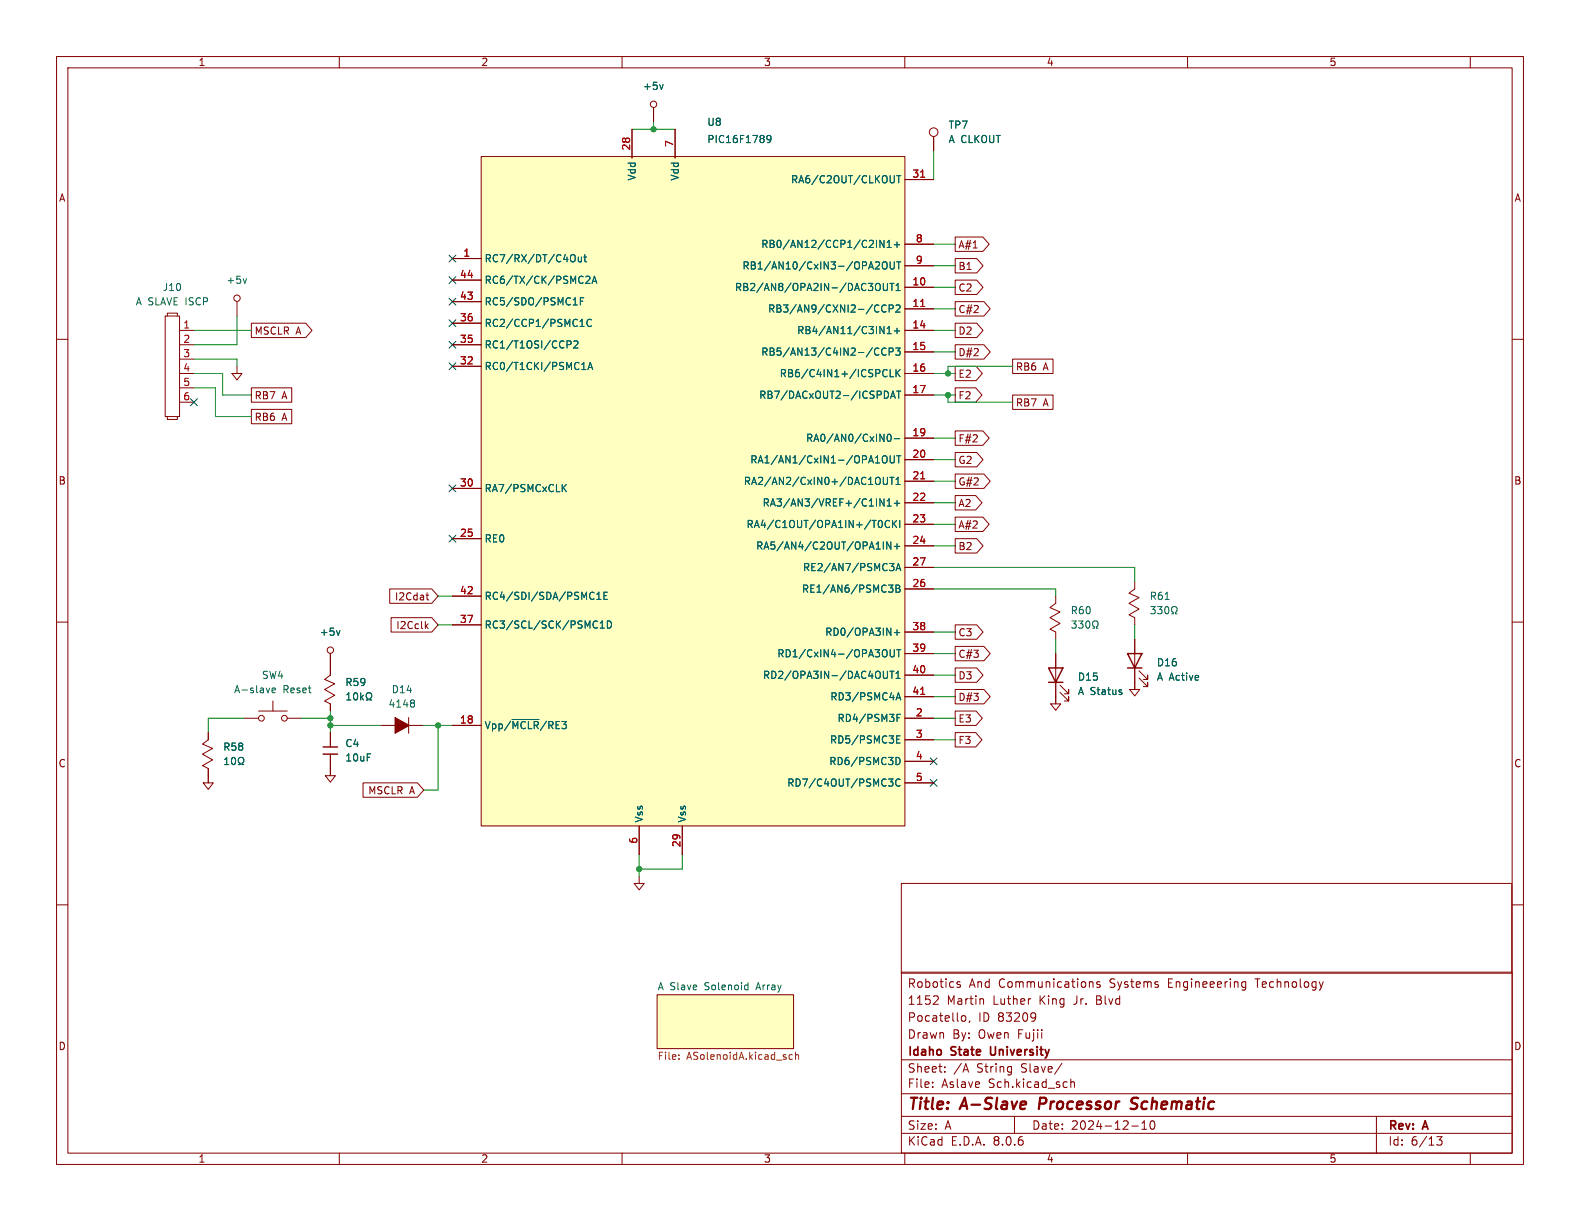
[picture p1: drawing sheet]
<svg xmlns="http://www.w3.org/2000/svg" width="279mm" height="216mm" viewBox="0 0 279 216" stroke-linecap="round" stroke-linejoin="round" font-family="sans-serif">
<g fill="none" stroke="#840000" stroke-width=".18">
<path d="M10 10h259.4v195.9h-259.4zM12 12h255.4v191.9h-255.4zM60 10v2M110 10v2M160 10v2M210 10v2M260 10v2M165.1 24.1v2.6M10 60h2M29.2 55.9h2.5v17.8h-2.5zM29.6 55.9v-.5h1.8v.5M31.7 58.4h2.6"/>
<path d="M267.4 60h2M29.6 73.7v.5h1.8v-.5M31.7 61h2.6M31.7 63.5h2.6M31.7 66h2.6M31.7 68.6h2.6M31.7 71.1h2.6M10 110h2M186.7 105.4v1.3l-1 .7 1.8 .8-1.8 1 1.8 1-1.8 1.1 1 .5v1.2M186.7 115.6v7.6M200.7 102.9v1.2l-1.1 .8 1.8 .8-1.8 1 1.8 1-1.8 1 1.1 .5v1.3M200.7 113v8.9"/>
<path d="M201.4 119.9l1.5 1.5v-.7v.7h-.7M201.4 118.6l1.5 1.5v-.7v.7h-.7M267.4 110h2M187.5 122.4l1.5 1.6v-.8v.8h-.8M187.5 121.2l1.5 1.5v-.8v.8h-.8M199.8 121.9h1.7l-.8 1.2zM10 160h2M112.1 156.2h1.8l-.9 1.2zM113 154.9v1.3M159.4 156.2h107.9v15.9h-107.9zM267.4 160h2M116.2 175.9h24.1v9.5h-24.1z"/>
<path d="M159.4 171.9h108v32h-108zM165.6 176.1l.3 .3v.3l-.9 .9h.9M169.8 173.7l-.4-.1-.2 .2 .1 .2 .5 .2v.3h-.6M170.1 179.7l.4-.1 .3 .3v.4l-.2 .2-.3 .1-.2-.2M173.7 176.6l.2 .2v.8M182.9 179.1l.2 .1a1.27 1.27 0 0 1-.2 1.2M183.1 179.7l-.2 .3M192.7 173.7h.5l.1 .9M194.5 173.7l-.4-.1-.2 .2 .1 .2 .5 .2v.3h-.6M219.7 174.5h.6M219.7 173.7h.6M220.3 173.6v1.2l-.3 .3-.4-.1"/>
<path d="M234 173.6l-.4 1M159.4 197.4h108M159.4 193.4h108M159.4 187.4h108M164.9 192.1v.2M164.9 191.4v.1M167.1 189.4v.2M167.1 188.7v.1M171.5 180.5l-.1 .3M178.7 188.6l.2 .1M178.9 188.6l-.1 1.3M178.9 189.5l-.2 .1"/>
<path d="M179.4 197.4v3M187.8 188l-1.3 1.9M189.4 190.8v1.5M189.4 191.4l.2-.1 .3 .1 .1 .9M200.1 199.1h1.2M201.9 199.7h.9M201.9 198.6l.5-.4v1.5M203.6 198.3l.1-.1a.81 .81 0 0 1 .6 .6 .81 .81 0 0 1-.3 .8l-.1 .1a.81 .81 0 0 1-.6-.6 .81 .81 0 0 1 .3-.8zM243.4 197.4v6.5M60 203.9v2M110 203.9v2M159.4 200.4h108"/>
<path d="M160 203.9v2M210 203.9v2M254.1 201h.9l-.5 .6 .4 .1v.6l-.2 .2-.6-.1M260 203.9v2"/>
<circle cx="165.1" cy="23.4" r=".76"/>
</g>
<path d="M181.2 194.8l.2 .1v.3l-1 .2M183.9 194.1l-.2 2M201 195.9a.85 .85 0 0 1-1.1 .1M201 194.1l-.7 .1a.46 .46 0 0 0-.2 .5 .46 .46 0 0 0 .3 .4l.5 .1" fill="none" stroke="#840000" stroke-width=".4"/>
<path d="M175.2 185.1v1.3" fill="none" stroke="#840000" stroke-width=".3"/>
<path d="M116.2 175.9h24.1v9.5h-24.1z" fill="#ffffc2" stroke="#ffffc2" stroke-width=".18"/>
<g fill="none" stroke="#006464" stroke-width=".18">
<path d="M189.5 109.8h.8l-.4 .5 .3 .1v.5l-.1 .2-.6-.2M190.7 109.8h.8l-.4 .5 .4 .1v.5l-.2 .2-.6-.2M192.2 109.9l.1-.1a.68 .68 0 0 1 .4 .6 .68 .68 0 0 1-.4 .7 .84 .84 0 0 1-.1-1.2zM193.2 111.1h.3v-.3a.54 .54 0 0 1-.3-.7 .54 .54 0 0 1 .8-.2 .58 .58 0 0 1-.1 .9v.3h.3M203.5 107.3h.8l-.4 .4 .3 .2v.5l-.2 .1-.5-.1M204.7 107.3h.8l-.4 .4 .3 .2v.5l-.2 .1-.5-.1M206 106h.8M206.2 107.3h.1a.68 .68 0 0 1 .4 .6 .68 .68 0 0 1-.4 .6 .84 .84 0 0 1-.1-1.2zM207.2 108.5h.3v-.2a.54 .54 0 0 1-.3-.8 .54 .54 0 0 1 .8-.2 .58 .58 0 0 1-.2 1v.2h.3M198.2 122.4l.2 .2-.2 .2M198.2 122h.2M131.9 174.2h.4"/>
<path d="M132.3 173.7v1.3M132.3 175h-.4"/>
</g>
<path d="M120.1 187.2v.1M120.1 186.5v.2M139.5 187.1l.3 .2h.3M140.1 186.5h-.3l-.3 .2M140.7 186.6l.2-.1h.3v.8M140.7 186.1v1.2" fill="none" stroke="#725600" stroke-width=".18"/>
<path d="M185.4 118.1h2.6l-1.3 2.6zM199.4 115.6h2.5l-1.2 2.5zM199.4 118.1h2.5M185.4 120.7h2.6" fill="none" stroke="#840000" stroke-width=".25"/>
<path d="M85.1 27.7h74.9v118.4h-74.9z" fill="#ffffc2"/>
<g fill="none" stroke="#840000" stroke-width=".18">
<path d="M115.6 19.1v2.5M85.1 27.7h74.9v118.4h-74.9zM111.8 22.9v5M119.4 22.9v5M160 31.8h5.1M165.1 24.1v2.6M41.9 53.3v2.6M44.4 57.1h9.7l1.1 1.3-1.1 1.3h-9.7zM80 45.7h5.1M80 57.2h5.1M80 53.3h5.1M80 49.5h5.1"/>
<path d="M160 50.8h5.1M160 54.6h5.1M160 58.4h5.1M160 43.2h5.1M160 47h5.1M168.9 49.5h3.8l1.1 1.3-1.1 1.3h-3.8zM168.9 45.7h3.8l1.1 1.3-1.1 1.3h-3.8zM168.9 53.3h5.1l1.1 1.3-1.1 1.3h-5.1zM168.9 57.1h3.8l1.1 1.3-1.1 1.3h-3.8zM168.9 41.9h4.9l1.1 1.3-1.1 1.3h-4.9zM172.1 43.9h.7M41 66h1.8l-.9 1.2z"/>
<path d="M41.9 64.8v1.2M44.4 68.6h7.2v2.5h-7.2zM44.4 72.4h7.2v2.5h-7.2zM80 64.8h5.1M80 61h5.1M160 62.2h5.1M160 66h5.1M160 69.9h5.1M160 77.5h5.1M168.9 64.8h3.7l1.1 1.2-1.1 1.3h-3.7zM168.9 68.6h3.6l1.2 1.3-1.2 1.2h-3.6zM168.9 61h5.1l1.1 1.2-1.1 1.3h-5.1z"/>
<path d="M168.9 76.2h4.9l1.1 1.3-1.1 1.2h-4.9zM179.1 69.8h7.1v2.6h-7.1zM179.1 63.5h7.1v2.5h-7.1zM80 95.3h5.1M80 86.4h5.1M160 81.3h5.1M160 85.1h5.1M160 88.9h5.1M160 92.7h5.1M160 96.5h5.1M168.9 87.6h3.6l1.2 1.3-1.2 1.3h-3.6zM168.9 80h3.8l1.1 1.3-1.1 1.3h-3.8z"/>
<path d="M168.9 83.8h5.1l1.1 1.3-1.1 1.3h-5.1zM168.9 95.2h3.8l1.1 1.3-1.1 1.3h-3.8zM168.9 91.4h4.9l1.1 1.3-1.1 1.3h-4.9zM58.4 115.6v3.8l-1 .7 1.8 .8-1.8 1 1.8 1-1.8 1.1 1 .5v1.2M68.9 104.1h7.5l1.1 1.3-1.1 1.3h-7.5zM69.2 109.2h7.2l1.1 1.3-1.1 1.3h-7.2zM75.3 110.7l.4 .5M75.3 105.2h.5M75.5 105.9l.3 .2M75.7 110.3l-.5 .5M80 110.5h5.1M80 105.4h5.1"/>
<path d="M160 104.1h5.1M160 100.3h5.1M160 111.8h5.1M160 115.6h5.1M160 119.4h5.1M168.9 118.1h3.8l1.1 1.3-1.1 1.3h-3.8zM168.9 110.5h3.8l1.1 1.3-1.1 1.2h-3.8zM168.9 114.3h5.1l1.1 1.3-1.1 1.2h-5.1zM186.7 115.6v2.5M200.7 113v2.6M200.7 118.1v3.8M35.9 138.4h1.8l-.9 1.2z"/>
<path d="M36.8 129.5v1.3l-1 .8 1.8 .7-1.8 1.1 1.8 1-1.8 1 1 .5v2.5M43.2 127h2.5M45.7 125.7h5.1M48.3 124v1.7M50.8 127h2.5M57.5 137.2h1.8l-.9 1.1zM58.4 129.5v2.6M58.4 133.4v3.8M64.2 138.4h9.6l1.1 1.3-1.1 1.3h-9.6zM67.3 128.3h2.5M72.3 126.9v2.8M72.4 128.3h2.5"/>
<path d="M80 128.3h5.1M160 127h5.1M160 130.8h5.1M160 134.6h5.1M160 123.2h5.1M160 138.4h5.1M168.9 121.9h5.1l1.1 1.3-1.1 1.3h-5.1zM168.9 129.5h3.6l1.2 1.3-1.2 1.3h-3.6zM168.9 125.7h3.7l1.1 1.3-1.1 1.3h-3.7zM185.8 124.5h1.8l-.9 1.1zM186.7 120.7v3.8M113 146.1v5"/>
<path d="M120.6 146.1v5"/>
<circle cx="115.6" cy="18.4" r=".56"/>
<circle cx="41.9" cy="52.7" r=".56"/>
<circle cx="58.4" cy="115" r=".56"/>
<circle cx="46.2" cy="127" r=".51"/>
<circle cx="50.3" cy="127" r=".51"/>
</g>
<g fill="none" stroke="#006464" stroke-width=".18">
<path d="M117.3 15l-.3 .8M136.3 24.5l-.2 .2h-.4l-.1-.2 .1-.5 .4-.1 .2 .2a.84 .84 0 0 1-.3 1.1h-.3M158.1 31.1v1l-.2 .2M158.6 31.1h.7M158.9 31.1v1.2M43.6 49.3l-.3 .8M101.1 45.1l.1-.1a.43 .43 0 0 1 .5 .5v.4a.42 .42 0 0 1-.2 .4 .42 .42 0 0 1-.4-.1M101.4 53.9h.7M101.6 52.8l.1-.2v1.3M102.3 45.5v.7l.3 .1 .2-.1M102.6 57.7h.7M102.6 53.3h.5"/>
<path d="M102.7 56.8l.2-.3v1.2M102.8 45.5v.8M103.2 45.5h.5M103.2 52.6h-.6v1.3M103.4 45v1.1l.3 .2M103.6 49l.5-.2 .2 .4-.8 .9h.8M104.6 56.6a.6 .6 0 0 0-.9 .4 .6 .6 0 0 0 .6 .7l.3-.1M104.7 50.1l.4-1.3 .4 1.3M104.8 49.7h.6M154.9 50.3l.2-.2a.43 .43 0 0 1 .6 .4v.5a.43 .43 0 0 1-.3 .4 .43 .43 0 0 1-.5-.2M155 46.3l.4 .1 .1 .3-.7 .9h.7M155.1 53.9l.3 .1"/>
<path d="M155.4 55.1l-.3 .1M155.6 57.7l.7 1.3v-1.3M156.1 46.5l.2-.2a.43 .43 0 0 1 .6 .4v.4a.42 .42 0 0 1-.5 .5 .42 .42 0 0 1-.4-.5zM156.2 50.1v1l.2 .3 .4-.1 .1-.2v-1M156.3 42.5v1.3l-.7-1.3v1.3M156.7 54a.6 .6 0 0 0-.8 .5 .6 .6 0 0 0 .5 .7l.3-.1M156.9 42.9l.3-.4v1.3M156.9 58.1l.3-.4v1.3M156.9 59h.7M156.9 43.8h.7M157.2 54.6l.6-.1 .2-.2-.1-.3-.7-.1v1.3M157.4 50.1h.7"/>
<path d="M157.4 46.3v1l.3 .3 .3-.1 .1-.2v-1M157.7 50.1v1.3M158.1 58.5h1M158.1 43.3h1M158.4 51.4h.8M158.4 50.5l.4-.4v1.3M158.4 54l.5-.1 .3 .4-.8 .9h.8M158.6 46.3h.7M158.6 42.8v1M158.6 58v1M158.9 46.3v1.3M100.3 60.3h.5l.2 .2-.1 .4h-.6"/>
<path d="M101.5 60.4l.5-.1 .2 .3-.8 .9h.8M102.9 65.3h.7M103 64.4l.2-.3v1.2M104 65.3l.4-1.2 .4 1.2M104.1 65h.6M154.7 62.5l.4 .3 .3-.1M155.4 61.7l-.3-.2-.4 .3M156.3 65.4l.3-.1 .3 .2M156.7 61.7a.6 .6 0 0 0-.8 .4 .6 .6 0 0 0 .5 .7l.3-.1M156.7 69.2a.68 .68 0 0 1 .4 .6 .68 .68 0 0 1-.4 .6M156.9 66.5l-.3 .1h-.3M157 76.9l.2-.1a.68 .68 0 0 1 .4 .6 .68 .68 0 0 1-.4 .6l-.2-.1-.1-.3z"/>
<path d="M157.2 62.2l.6-.1 .2-.1-.1-.3-.7-.2v1.3M157.4 65.3v1.3h.6M157.5 70.4l.4-1.2 .4 1.2M157.6 70.1h.6M158.1 77.6h1M158.4 61.5h.8l-.5 .5 .4 .1v.6l-.2 .1-.5-.1M158.4 65.3v1.3M158.6 69.2h.7M158.6 65.9l.6 .7M158.9 69.2v1.2M159.2 65.3l-.8 .8M99.6 86.2l.6 .7"/>
<path d="M100.2 85.7l-.8 .7M154.8 81.9h.7M155.4 84.4l.1 .1a.81 .81 0 0 1-.1 1.2M155.7 92a.79 .79 0 0 1 0 1.3M156.1 80.8l.2-.2a.43 .43 0 0 1 .6 .4v.4a.42 .42 0 0 1-.5 .5 .42 .42 0 0 1-.4-.5zM156.2 84.4v1l.2 .3 .4-.1 .1-.2v-1M156.2 95.8v1.3M156.3 88.2v1.3l-.7-1.3v1.3M156.9 88.6l.3-.4v1.3M156.9 89.5h.7M157.3 92.1a.6 .6 0 0 0-.8 .5 .6 .6 0 0 0 .6 .7l.2-.1M157.3 99.6h.8l-.4 .5 .3 .1 .1 .5-.3 .2h-.3"/>
<path d="M157.4 84.4h.7M157.4 80.6v1l.3 .3 .3-.1 .1-.2v-1M157.5 95.8v1.3l-.7-1.3v1.3M157.7 84.4v1.3M157.8 92v1.3M158 92.6l.6 .7M158.1 89h1M158.1 96.6h1M158.4 84.8l.4-.4v1.3M158.4 85.7h.8M158.6 80.6h.7M158.6 92l-.8 .7"/>
<path d="M158.6 88.5v1M158.6 96.1v1M158.9 80.6v1.3M159.1 92v1.3M60.1 111.5l-.3 .8M104.8 104.7l.3 .1M105.1 105.9l-.3 .1M105.4 109.8l.3 .1M105.5 106h.8M105.5 105.1l.4-.4v1.3M105.7 110.9l-.3 .2M106.1 111.1h.8"/>
<path d="M106.1 110.2l.4-.4v1.3M106.8 105.3h.4M107.4 104.7h-.6v1.3h.6M107.4 109.8a.64 .64 0 0 1 .7 .6 .64 .64 0 0 1-.7 .7zM156.2 118.7v1l.2 .3 .4-.1 .1-.2v-1M156.3 114.9a.43 .43 0 0 1 .6 .4v.4a.43 .43 0 0 1-.6 .4M157.1 103.4h.8l-.4 .5 .3 .2 .1 .4-.2 .2h-.4M157.4 118.7h.7M157.4 114.9v1l.3 .2h.3l.1-.2v-1M157.7 118.7v1.3M158.1 111.9h1M158.4 119.1l.4-.4v1.3"/>
<path d="M158.4 103.4h.5l.2 .3-.2 .4 .2 .1 .1 .3-.3 .2h-.5zM158.4 104.1h.5M158.4 100.9l.5-1.3 .4 1.3M158.4 120h.8M158.6 100.5h.6M158.6 114.9h.7M158.6 111.4v.9M158.9 114.9v1.2M39.7 135.2h.7M39.7 134.3l.4-.4v1.3M41.1 134.1l.1-.2a.68 .68 0 0 1 .5 .7 .68 .68 0 0 1-.5 .6l-.1-.1-.2-.4zM42.1 135.2h.3v-.2a.54 .54 0 0 1-.2-.8 .54 .54 0 0 1 .7-.2 .58 .58 0 0 1-.1 1v.2h.3"/>
<path d="M48.1 122.1l.6-.1v-.3h-.4l-.2 .1 .1 .6h.5M61.3 123.8h.7M61.3 122.9l.4-.4v1.3M62.7 122.6l.1-.1a.68 .68 0 0 1 .5 .6 .68 .68 0 0 1-.5 .7 .84 .84 0 0 1-.1-1.2zM63.8 122.5v1.3M63.9 123.3l.4 .5M64.3 122.9l-.5 .5M64.8 123.8h.3v-.3a.54 .54 0 0 1-.3-.7 .54 .54 0 0 1 .7-.2 .58 .58 0 0 1-.1 .9v.3h.3M73.1 123.8l.2 .2-.2 .3 .2 .3v.2l-.2 .2M90.5 127.2h4.8M157.1 137.7h.8l-.4 .5 .3 .1 .1 .5-.2 .2h-.4M158.4 133.9a.64 .64 0 0 1 .8 .7 .64 .64 0 0 1-.8 .6"/>
<path d="M158.4 123.8l.5-1.3 .4 1.3M158.6 130.7h.4M158.6 123.4h.6M158.6 126.9h.4M159.2 130.1h-.6v1.3h.6M159.2 137.9a.6 .6 0 0 0-.9 .4 .6 .6 0 0 0 .6 .7l.3-.1M159.2 126.3h-.6v1.3M198.2 122.4l.2 .2-.2 .2M198.2 122h.2"/>
</g>
<path d="M162.8 31.3h.7M162.8 54.2h.7M162.8 84.7h.7M162.8 122.8h.7" fill="none" stroke="#a90000" stroke-width=".18"/>
<path d="M69.8 126.9l2.6 1.4-2.6 1.4z" fill="#840000" stroke="#840000" stroke-width=".18"/>
<path d="M57.1 133.4h2.6M57.1 132.1h2.6" fill="none" stroke="#840000" stroke-width=".25"/>
<g fill="none" stroke="#009600" stroke-width=".18">
<path d="M111.8 22.9h7.6M115.6 21.6v1.3M165.1 26.7v5.1M34.3 58.4h10.1M41.9 55.9v5.1h-7.6M165.1 58.4h3.8M165.1 54.6h3.8M165.1 50.8h3.8M165.1 47h3.8M165.1 43.2h3.8M34.3 66h5.1v3.9h5M34.3 68.6h3.8v5.1h6.3"/>
<path d="M34.3 63.5h7.6v1.3M165.1 66h3.8M165.1 62.2h3.8M165.1 69.9h3.8M165.1 77.5h3.8M167.6 69.9v1.2h11.5M179.1 64.8h-11.5v1.2M165.1 85.1h3.8M165.1 81.3h3.8M165.1 88.9h3.8M165.1 96.5h3.8M165.1 92.7h3.8"/>
<path d="M77.5 105.4h2.5M77.5 110.5h2.5M165.1 104.1h21.6v1.3M165.1 100.3h35.6v2.6M165.1 115.6h3.8M165.1 119.4h3.8M165.1 111.8h3.8M186.7 113v2.6M200.7 110.5v2.5M43.2 127h-6.4v2.5M53.3 127h5.1M58.4 125.7v3.8"/>
<path d="M58.4 128.3h8.9M74.9 128.3h5.1M77.5 128.3v11.4h-2.6M165.1 127h3.8M165.1 130.8h3.8M165.1 123.2h3.8M113 151.1v3.8M120.6 151.1v2.6h-7.6"/>
</g>
<g fill="none" stroke="#000084" stroke-width=".18">
<path d="M79.4 52.7l1.2 1.2M79.4 56.5l1.2 1.3M79.4 45.1l1.2 1.2M79.4 48.9l1.2 1.2M80.6 52.7l-1.2 1.2M80.6 56.5l-1.2 1.3M80.6 45.1l-1.2 1.2M80.6 48.9l-1.2 1.2M33.7 70.5l1.2 1.2M34.9 70.5l-1.2 1.2M79.4 60.4l1.2 1.2M79.4 64.2l1.2 1.2"/>
<path d="M80.6 60.4l-1.2 1.2M80.6 64.2l-1.2 1.2M79.4 85.8l1.2 1.2M79.4 94.6l1.2 1.3M80.6 85.8l-1.2 1.2M80.6 94.6l-1.2 1.3M164.5 137.8l1.2 1.2M164.5 134l1.2 1.2M165.7 137.8l-1.2 1.2M165.7 134l-1.2 1.2"/>
</g>
<g fill="#009600" stroke="#009600" stroke-width=".18">
<circle cx="113" cy="153.7" r=".46"/>
<circle cx="115.6" cy="22.9" r=".46"/>
<circle cx="167.6" cy="69.9" r=".46"/>
<circle cx="167.6" cy="66" r=".46"/>
<circle cx="77.5" cy="128.3" r=".46"/>
<circle cx="58.4" cy="127" r=".46"/>
<circle cx="58.4" cy="128.3" r=".46"/>
</g>
<g font-size="2.8" fill="#840000">
<text x="160.4" y="196.8">Title:</text>
<text x="170.1" y="196.8">A-Slave</text>
<text x="184.6" y="196.8">Processor</text>
<text x="201.7" y="196.8">Schematic</text>
</g>
<g font-size="2.1" fill="#840000">
<text x="160.4" y="177.9">1152</text>
<text x="160.4" y="174.9">Robotics</text>
<text x="167.4" y="177.9">Martin</text>
<text x="171.3" y="174.9">And</text>
<text x="175.6" y="177.9">Luther</text>
<text x="176.6" y="174.9">Communications</text>
<text x="183.9" y="177.9">King</text>
<text x="190.2" y="177.9">Jr.</text>
<text x="194.3" y="177.9">Blvd</text>
<text x="196.4" y="174.9">Systems</text>
<text x="206.8" y="174.9">Engineeering</text>
<text x="222.5" y="174.9">Technology</text>
<text x="160.4" y="183.9">Drawn</text>
<text x="160.4" y="180.9">Pocatello,</text>
<text x="168.4" y="183.9">By:</text>
<text x="173" y="180.9">ID 83209</text>
<text x="173.1" y="183.9">Owen</text>
<text x="180.2" y="183.9">Fujii</text>
<text x="160.4" y="189.9">Sheet:</text>
<text x="160.4" y="187.1">Idaho</text>
<text x="168.3" y="187.1">State</text>
<text x="168.6" y="189.9">/A</text>
<text x="172.8" y="189.9">String</text>
<text x="175.8" y="187.1">University</text>
<text x="180.7" y="189.9">Slave/</text>
<text x="160.4" y="192.6">File:</text>
<text x="166.5" y="192.6">Aslave</text>
<text x="174.9" y="192.6">Sch.kicad_sch</text>
<text x="160.4" y="202.8">KiCad</text>
<text x="160.4" y="200">Size:</text>
<text x="167.1" y="200">A</text>
<text x="168.1" y="202.8">E.D.A.</text>
<text x="175.7" y="202.8">8.0.6</text>
<text x="182.4" y="200">Date:</text>
<text x="189.4" y="200">2024-12-10</text>
<text x="245.4" y="200.2">Rev:</text>
<text x="245.4" y="202.8">Id:</text>
<text x="249.5" y="202.8">6/13</text>
<text x="251.8" y="200.2">A</text>
</g>
<g font-size="1.8" fill="#840000">
<text x="35" y="11.9">1</text>
<text x="85" y="11.9">2</text>
<text x="135" y="11.9">3</text>
<text x="185" y="11.9">4</text>
<text x="235" y="11.9">5</text>
<text x="10.3" y="35.9">A</text>
<text x="267.7" y="35.9">A</text>
<text x="169.4" y="47.9">B1</text>
<text x="169.4" y="44.1">A#1</text>
<text x="169.4" y="51.8">C2</text>
<text x="44.9" y="59.4">MSCLR A</text>
<text x="169.4" y="55.6">C#2</text>
<text x="169.4" y="59.4">D2</text>
<text x="169.4" y="63.2">D#2</text>
<text x="179.5" y="65.7">RB6</text>
<text x="184.5" y="65.7">A</text>
<text x="44.9" y="70.8">RB7</text>
<text x="49.8" y="70.8">A</text>
<text x="169.4" y="67">E2</text>
<text x="169.4" y="70.8">F2</text>
<text x="44.9" y="74.6">RB6</text>
<text x="49.8" y="74.6">A</text>
<text x="179.5" y="72.1">RB7</text>
<text x="184.5" y="72.1">A</text>
<text x="169.4" y="82.2">G2</text>
<text x="169.4" y="78.4">F#2</text>
<text x="10.3" y="85.9">B</text>
<text x="169.4" y="89.9">A2</text>
<text x="169.4" y="86">G#2</text>
<text x="267.7" y="85.9">B</text>
<text x="169.4" y="93.7">A#2</text>
<text x="169.4" y="97.5">B2</text>
<text x="69.7" y="106.4">I2Cdat</text>
<text x="70" y="111.4">I2Cclk</text>
<text x="169.4" y="112.7">C3</text>
<text x="169.4" y="116.5">C#3</text>
<text x="169.4" y="124.1">D#3</text>
<text x="169.4" y="120.3">D3</text>
<text x="169.4" y="131.8">F3</text>
<text x="169.4" y="128">E3</text>
<text x="10.3" y="135.9">C</text>
<text x="267.7" y="135.9">C</text>
<text x="65" y="140.7">MSCLR A</text>
<text x="10.3" y="185.9">D</text>
<text x="267.7" y="185.9">D</text>
<text x="35" y="205.8">1</text>
<text x="85" y="205.8">2</text>
<text x="135" y="205.8">3</text>
<text x="185" y="205.8">4</text>
<text x="235" y="205.8">5</text>
</g>
<g font-size="1.8" fill="#006464">
<text x="113.6" y="16.1">+5v</text>
<text x="125" y="22.5">U8</text>
<text x="167.6" y="23">TP7</text>
<text x="125" y="25.5">PIC16F1789</text>
<text x="167.6" y="25.5">A CLKOUT</text>
<text x="112.6" y="32" transform="rotate(-90 112.6 32)">Vdd</text>
<text x="120.2" y="32" transform="rotate(-90 120.2 32)">Vdd</text>
<text x="139.8" y="32.6">RA6/C2OUT/CLKOUT</text>
<text x="85.6" y="46.6">RC7/RX/DT/C4Out</text>
<text x="131.2" y="47.9">RB1/AN10/CxIN3-/OPA2OUT</text>
<text x="134.5" y="44">RB0/AN12/CCP1/C2IN1+</text>
<text x="28.7" y="51.7">J10</text>
<text x="39.9" y="50.4">+5v</text>
<text x="85.6" y="50.4">RC6/TX/CK/PSMC2A</text>
<text x="129.9" y="51.7">RB2/AN8/OPA2IN-/DAC3OUT1</text>
<text x="23.9" y="54.2">A SLAVE ISCP</text>
<text x="85.6" y="58">RC2/CCP1/PSMC1C</text>
<text x="85.6" y="54.2">RC5/SDO/PSMC1F</text>
<text x="135.7" y="55.5">RB3/AN9/CXNI2-/CCP2</text>
<text x="140.9" y="59.3">RB4/AN11/C3IN1+</text>
<text x="85.6" y="65.6">RC0/T1CKI/PSMC1A</text>
<text x="85.6" y="61.8">RC1/T1OSI/CCP2</text>
<text x="134.5" y="63.1">RB5/AN13/C4IN2-/CCP3</text>
<text x="134.2" y="70.7">RB7/DACxOUT2-/ICSPDAT</text>
<text x="137.8" y="66.9">RB6/C4IN1+/ICSPCLK</text>
<text x="132.6" y="82.1">RA1/AN1/CxIN1-/OPA1OUT</text>
<text x="142.4" y="78.3">RA0/AN0/CxIN0-</text>
<text x="85.6" y="87.2">RA7/PSMCxCLK</text>
<text x="131.4" y="86">RA2/AN2/CxIN0+/DAC1OUT1</text>
<text x="134.8" y="89.8">RA3/AN3/VREF+/C1IN1+</text>
<text x="131.9" y="93.6">RA4/C1OUT/OPA1IN+/T0CKI</text>
<text x="85.6" y="96.1">RE0</text>
<text x="133.6" y="97.4">RA5/AN4/C2OUT/OPA1IN+</text>
<text x="141.9" y="101.2">RE2/AN7/PSMC3A</text>
<text x="85.6" y="106.3">RC4/SDI/SDA/PSMC1E</text>
<text x="141.7" y="105">RE1/AN6/PSMC3B</text>
<text x="203.2" y="106.3">R61</text>
<text x="56.4" y="112.6">+5v</text>
<text x="85.6" y="111.4">RC3/SCL/SCK/PSMC1D</text>
<text x="145.8" y="112.6">RD0/OPA3IN+</text>
<text x="189.2" y="108.8">R60</text>
<text x="137.4" y="116.4">RD1/CxIN4-/OPA3OUT</text>
<text x="204.5" y="118">D16</text>
<text x="41.3" y="122.8">A-slave</text>
<text x="46.2" y="120.2">SW4</text>
<text x="50" y="122.8">Reset</text>
<text x="61" y="121.5">R59</text>
<text x="68.6" y="125.3">4148</text>
<text x="69.2" y="122.8">D14</text>
<text x="134.8" y="120.2">RD2/OPA3IN-/DAC4OUT1</text>
<text x="146.7" y="124.1">RD3/PSMC4A</text>
<text x="190.5" y="120.6">D15</text>
<text x="190.5" y="123.1">A Status</text>
<text x="204.5" y="120.6">A Active</text>
<text x="85.6" y="129.1">Vpp/~{MCLR}/RE3</text>
<text x="146.7" y="131.7">RD5/PSMC3E</text>
<text x="148" y="127.9">RD4/PSM3F</text>
<text x="39.4" y="132.9">R58</text>
<text x="61" y="132.3">C4</text>
<text x="61" y="134.8">10uF</text>
<text x="146.5" y="135.5">RD6/PSMC3D</text>
<text x="139.1" y="139.3">RD7/C4OUT/PSMC3C</text>
<text x="113.9" y="145.5" transform="rotate(-90 113.9 145.5)">Vss</text>
<text x="121.5" y="145.5" transform="rotate(-90 121.5 145.5)">Vss</text>
<text x="116.2" y="175.2">A Slave</text>
<text x="124.7" y="175.2">Solenoid</text>
<text x="134.1" y="175.2">Array</text>
</g>
<g font-size="1.8" fill="#a90000">
<text x="111.5" y="26.7" transform="rotate(-90 111.5 26.7)">28</text>
<text x="119.1" y="26.1" transform="rotate(-90 119.1 26.1)">7</text>
<text x="161.2" y="31.5">31</text>
<text x="81.8" y="45.5">1</text>
<text x="161.9" y="42.9">8</text>
<text x="161.9" y="46.7">9</text>
<text x="81.2" y="53.1">43</text>
<text x="81.2" y="49.3">44</text>
<text x="161.2" y="50.5">10</text>
<text x="32.3" y="58.2">1</text>
<text x="81.2" y="56.9">36</text>
<text x="161.2" y="54.4">11</text>
<text x="161.2" y="58.2">14</text>
<text x="32.3" y="60.7">2</text>
<text x="32.3" y="63.2">3</text>
<text x="32.3" y="65.8">4</text>
<text x="81.2" y="64.5">32</text>
<text x="81.2" y="60.7">35</text>
<text x="161.2" y="62">15</text>
<text x="161.2" y="65.8">16</text>
<text x="32.3" y="68.3">5</text>
<text x="32.3" y="70.9">6</text>
<text x="161.2" y="69.6">17</text>
<text x="161.2" y="77.2">19</text>
<text x="161.2" y="81">20</text>
<text x="81.2" y="86.1">30</text>
<text x="161.2" y="84.8">21</text>
<text x="161.2" y="88.6">22</text>
<text x="81.2" y="95">25</text>
<text x="161.2" y="92.5">23</text>
<text x="161.2" y="96.3">24</text>
<text x="161.2" y="100.1">27</text>
<text x="81.2" y="105.2">42</text>
<text x="161.2" y="103.9">26</text>
<text x="81.2" y="110.2">37</text>
<text x="161.2" y="111.5">38</text>
<text x="161.2" y="115.3">39</text>
<text x="161.2" y="119.1">40</text>
<text x="161.2" y="122.9">41</text>
<text x="81.2" y="128">18</text>
<text x="161.9" y="126.7">2</text>
<text x="161.9" y="130.6">3</text>
<text x="161.9" y="134.4">4</text>
<text x="161.9" y="138.2">5</text>
<text x="112.8" y="149.3" transform="rotate(-90 112.8 149.3)">6</text>
<text x="120.4" y="149.9" transform="rotate(-90 120.4 149.9)">29</text>
</g>
<g font-size="1.8" fill="#725600">
<text x="116.2" y="187.7">File:</text>
<text x="121.4" y="187.7">ASolenoidA.kicad_sch</text>
</g>
</svg>
